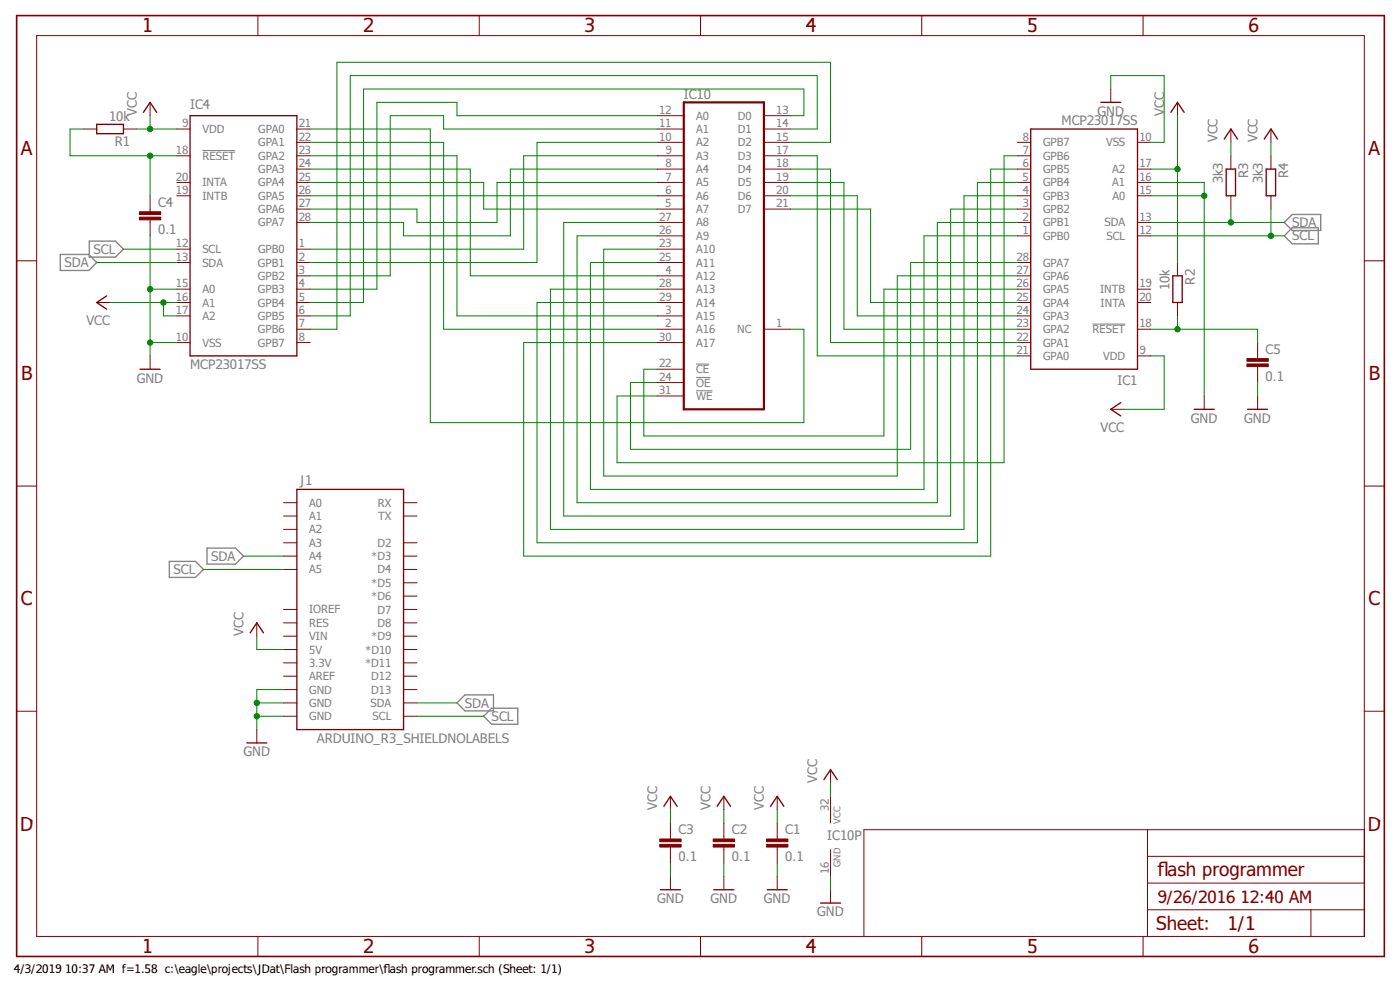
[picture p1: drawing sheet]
<svg xmlns="http://www.w3.org/2000/svg" width="420mm" height="297mm" viewBox="0 0 420 297" stroke-linecap="round" stroke-linejoin="round" font-family="sans-serif">
<path d="M60.7 45.2h9.9M327.9 97.2h9.8M208.9 113.2h4.3M208.9 117.2h4.9M208.9 109.2h3.9" fill="none" stroke="#808080" stroke-width=".3"/>
<path d="M18.1 76.3h8.5l2.4 2.5-2.4 2.4h-8.5zM26.8 72.3h7.8l2.4 2.5-2.4 2.4h-7.8zM385.4 66.7l2.4-2.4h8.6v4.9h-8.6zM387.8 68.3h7.8v4.9h-7.8l-2.4-2.4zM50.8 168.4h7.9l2.4 2.5-2.4 2.3h-7.9zM62.1 164.4h8.6l2.4 2.5-2.4 2.3h-8.6zM137.1 210.9l2.5-2.4h8.5v4.8h-8.5zM147.6 212.5h7.8v4.8h-7.8l-2.4-2.4z" fill="none" stroke="#808080" stroke-width=".4"/>
<g fill="none" stroke="#800000" stroke-width=".4">
<path d="M29 37.3h8v2.8h-8zM43 33.7l2-3 2 3M57 34.7h32.1v72.1h-32.1zM309.3 38.7h32.1v72.1h-32.1zM330.4 30.7h6M351.4 33.7l2-3 2 3M367.4 41.7l2-3 2 3M368 50.7h2.8v8h-2.8zM379.4 41.7l2-3 2 3M380 50.7h2.8v8h-2.8zM32 88.8l-3 2 3 2M352 82.8h2.8v8h-2.8z"/>
<path d="M42 110.8h6M336.4 120.8l-3 2 3 2M358.4 122.8h6M374.4 122.8h6M89.1 146.8h32v72.1h-32zM75.1 189.9l2-3 2 3M74.1 222.9h6M247.3 233.9l2-3 2 3M199.2 241.9l2-3 2 3M215.2 241.9l2-3 2 3M231.2 241.9l2.1-3 1.9 3M198.2 267h6"/>
<path d="M214.2 267h6M230.3 267h6M246.3 271h6"/>
</g>
<g fill="none" stroke="#800000" stroke-width=".3">
<path d="M11 10.7h398.4v270.3h-398.4zM77.4 4.7v6M143.8 4.7v6M210.2 4.7v6M276.6 4.7v6M343 4.7v6M25 38.7h4M37 38.7h4M45 30.7v4M53 38.7h4M89.1 38.7h4M197.2 34.7h8"/>
<path d="M197.2 38.7h8M229.3 34.7h8M229.3 38.7h8M333.4 26.7v4M353.4 30.7v4M369.4 38.7v4M381.4 38.7v4M45 58.7v4.8M53 46.7h4M53 54.7h4M53 58.7h4M89.1 42.7h4"/>
<path d="M89.1 46.7h4M89.1 50.7h4M89.1 54.7h4M89.1 58.7h4M197.2 42.7h8M197.2 46.7h8M197.2 50.7h8M197.2 54.7h8M197.2 58.7h8M229.3 42.7h8M229.3 46.7h8M229.3 50.7h8"/>
<path d="M229.3 54.7h8M229.3 58.7h8M305.3 42.7h4M305.3 46.7h4M305.3 50.7h4M305.3 54.7h4M305.3 58.7h4M341.4 42.7h4M341.4 50.7h4M341.4 54.7h4M341.4 58.7h4M369.4 46.7v4"/>
<path d="M369.4 58.7v4M381.4 46.7v4M381.4 58.7v4M5 78.3h6M45 66v4.8M53 74.8h4M53 78.8h4M89.1 62.7h4M89.1 66.7h4M89.1 74.8h4M89.1 78.8h4M197.2 62.7h8"/>
<path d="M197.2 66.7h8M197.2 70.8h8M197.2 74.8h8M197.2 78.8h8M229.3 62.7h8M305.3 62.7h4M305.3 66.7h4M305.3 70.8h4M305.3 78.8h4M341.4 66.7h4M341.4 70.8h4M353.4 78.8v4"/>
<path d="M409.4 78.3h6.1M29 90.8h4M53 86.8h4M53 90.8h4M53 94.8h4M89.1 82.8h4M89.1 86.8h4M89.1 90.8h4M89.1 94.8h4M89.1 98.8h4M197.2 82.8h8M197.2 86.8h8"/>
<path d="M197.2 90.8h8M197.2 94.8h8M197.2 98.8h8M229.3 98.8h8M305.3 82.8h4M305.3 86.8h4M305.3 90.8h4M305.3 94.8h4M305.3 98.8h4M341.4 86.8h4M341.4 90.8h4M341.4 98.8h4"/>
<path d="M353.4 90.8v4M45 106.8v4M53 102.8h4M89.1 102.8h4M197.2 114.8h8M197.2 118.8h8M197.2 110.8h8M197.2 102.8h8M305.3 102.8h4M305.3 106.8h4M341.4 106.8h4M361.4 118.8v4"/>
<path d="M377.4 102.8v4.8M377.4 110v4.8M377.4 118.8v4M333.4 122.8h4M5 145.8h6M85.1 150.8h4M85.1 154.8h4M85.1 158.8h4M121.1 150.8h4M121.1 154.8h4M409.4 145.8h6.1M85.1 162.9h4"/>
<path d="M85.1 166.9h4M85.1 170.9h4M121.1 162.9h4M121.1 166.9h4M121.1 170.9h4M121.1 174.9h4M121.1 178.9h4M77.1 186.9v4M85.1 182.9h4M85.1 186.9h4M85.1 190.9h4M85.1 194.9h4"/>
<path d="M85.1 198.9h4M121.1 182.9h4M121.1 186.9h4M121.1 190.9h4M121.1 194.9h4M121.1 198.9h4M5 213.4h6M77.1 218.9v4M85.1 202.9h4M85.1 206.9h4M85.1 210.9h4M85.1 214.9h4"/>
<path d="M121.1 202.9h4M121.1 206.9h4M121.1 210.9h4M121.1 214.9h4M409.4 213.4h6.1M201.2 238.9v4M217.2 238.9v4M233.3 238.9v4M249.3 230.9v4M249.3 238.9v8M201.2 246.9v4.8M201.2 254.1v4.9"/>
<path d="M217.2 246.9v4.8M217.2 254.1v4.9M233.3 246.9v4.8M233.3 254.1v4.9M249.3 255v8M344.4 248.9v32.1M344.4 256.9h65M409.4 248.9h-150.1v32.1M201.2 263v4M217.2 263v4M233.3 263v4M249.3 267v4"/>
<path d="M344.4 273h65M344.4 265h65M393.4 273v8M77.4 281v6M143.8 281v6M210.2 281v6M276.6 281v6M343 281v6"/>
</g>
<path d="M5 4.7h410.5v282.3h-410.5z" fill="none" stroke="#800000" stroke-width=".49"/>
<path d="M205.2 30.7h24.1v92.1h-24.1z" fill="none" stroke="#800000" stroke-width=".66"/>
<g fill="#800000" stroke="#800000" stroke-width=".3">
<path d="M41.8 65.2h6.4v.8h-6.4z"/>
<path d="M41.8 63.5h6.4v.8h-6.4z"/>
<path d="M374.2 109.2h6.4v.8h-6.4z"/>
<path d="M374.2 107.6h6.4v.8h-6.4z"/>
<path d="M230.1 253.3h6.4v.8h-6.4z"/>
<path d="M230.1 251.7h6.4v.8h-6.4z"/>
<path d="M214 253.3h6.4v.8h-6.4z"/>
<path d="M214 251.7h6.4v.8h-6.4z"/>
<path d="M198 253.3h6.4v.8h-6.4z"/>
<path d="M198 251.7h6.4v.8h-6.4z"/>
</g>
<g fill="none" stroke="#008000" stroke-width=".3">
<path d="M25 38.7h-4v8h32M41 38.7h12M45 34.7v4M93.1 38.7h36v88.1h112.2v-28h-4M197.2 38.7h-64.1v-4h-16v48.1h-24M197.2 34.7h-60.1v-4h-24v56.1h-20M237.3 38.7h8v-16h-140.2v72.1h-12M237.3 34.7h4v-8h-132.2v64.1h-16M333.4 26.7v-4h16v20h-4M353.4 34.7v44.1M45 46.7v12M93.1 50.7h48v32.1h56.1"/>
<path d="M93.1 46.7h44v48.1h60.1M93.1 54.7h52.1v8h52M93.1 58.7h104.1M93.1 42.7h40v56.1h64.1M197.2 50.7h-44v20.1h-32.1v-4.1h-28M197.2 54.7h-48v12h-24.1v-4h-32M197.2 42.7h-36v36.1h-68.1M197.2 46.7h-40v28.1h-64.1M237.3 42.7h12v-24h-148.2v80.1h-8M237.3 50.7h12v52.1h56M237.3 46.7h8v60.1h60M237.3 58.7h20v36.1h48"/>
<path d="M237.3 54.7h16v44.1h52M305.3 50.7h-8v116.2h-140.1v-64.1h40M305.3 54.7h-12v108.2h-132.1v-72.1h36M305.3 58.7h-16v100.1h-124.1v-72h32M305.3 46.7h-4v92.1h-116.1v-20h12M345.4 50.7h8M345.4 54.7h16v64.1M345.4 58.7h16M369.4 42.7v4M381.4 42.7v4M29 78.8h24M37 74.8h16"/>
<path d="M45 70.8v36M197.2 74.8h-16v68h88.1v-60h36M237.3 62.7h24v28.1h44M305.3 62.7h-20v92.1h-116.1v-88.1h28M305.3 70.8h-28v76h-100.1v-68h20M305.3 78.8h-32v56h-84.1v-20h8M305.3 66.7h-24v84.1h-108.1v-80h24M345.4 66.7h40M345.4 70.8h40M369.4 62.7v4M381.4 62.7v8.1M33 90.8h20"/>
<path d="M45 86.8h8M49 90.8v4h4M305.3 86.8h-40v44h-72.1v-20h4M345.4 98.8h32v4M353.4 94.8v4M45 102.8h8M345.4 106.8h4v16h-12M377.4 114.8v4M61.1 170.9h24M73.1 166.9h12M77.1 190.9v4h8M77.1 214.9h8"/>
<path d="M77.1 210.9h8M85.1 206.9h-8v12M125.1 214.9h20.1M125.1 210.9h12M249.3 234.9v4M201.2 242.9v4M201.2 259v4M217.2 242.9v4M217.2 259v4M233.3 242.9v4M233.3 259v4M249.3 263v4"/>
</g>
<g fill="#008000" stroke="#008000" stroke-width=".3">
<circle cx="45" cy="38.7" r=".8"/>
<circle cx="353.4" cy="50.7" r=".8"/>
<circle cx="49" cy="90.8" r=".8"/>
<circle cx="45" cy="102.8" r=".8"/>
<circle cx="45" cy="86.8" r=".8"/>
<circle cx="361.4" cy="58.7" r=".8"/>
<circle cx="77.1" cy="214.9" r=".8"/>
<circle cx="77.1" cy="210.9" r=".8"/>
<circle cx="353.4" cy="98.8" r=".8"/>
<circle cx="45" cy="46.7" r=".8"/>
<circle cx="381.4" cy="70.8" r=".8"/>
<circle cx="369.4" cy="66.7" r=".8"/>
</g>
<g font-size="5.8" fill="#800000">
<text x="42.6" y="9.7">1</text>
<text x="109" y="9.7">2</text>
<text x="175.5" y="9.7">3</text>
<text x="241.9" y="9.7">4</text>
<text x="308.3" y="9.7">5</text>
<text x="374.7" y="9.7">6</text>
<text x="6.3" y="46.5">A</text>
<text x="410.7" y="46.5">A</text>
<text x="6.3" y="114.1">B</text>
<text x="410.8" y="114.1">B</text>
<text x="6.3" y="181.7">C</text>
<text x="410.7" y="181.7">C</text>
<text x="6" y="249.2">D</text>
<text x="410.5" y="249.2">D</text>
<text x="42.6" y="286">1</text>
<text x="109" y="286">2</text>
<text x="175.5" y="286">3</text>
<text x="241.9" y="286">4</text>
<text x="308.3" y="286">5</text>
<text x="374.7" y="286">6</text>
</g>
<g font-size="5.7" fill="#800000">
<text x="347.4" y="263">fash programmer</text>
<text x="347.4" y="263">l</text>
<text x="347" y="279.2">Sheet:</text>
<text x="368.4" y="279">1/1</text>
</g>
<g font-size="5.1" fill="#800000">
<text x="347.4" y="271">9/26/2016</text>
<text x="372.3" y="271">12:40 AM</text>
</g>
<g font-size="4" fill="#808080">
<text x="205.2" y="29.7">IC10</text>
<text x="41" y="34.7" transform="rotate(-90 41 34.7)">VCC</text>
<text x="57.1" y="32.7">IC4</text>
<text x="329.4" y="34.7">GND</text>
<text x="349.4" y="34.7" transform="rotate(-90 349.4 34.7)">VCC</text>
<text x="32.7" y="36.3">10k</text>
<text x="318.6" y="37.5">MCP23017SS</text>
<text x="34.4" y="43.9">R1</text>
<text x="365.4" y="42.7" transform="rotate(-90 365.4 42.7)">VCC</text>
<text x="377.4" y="42.7" transform="rotate(-90 377.4 42.7)">VCC</text>
<text x="374.6" y="53.3" transform="rotate(-90 374.6 53.3)">R3</text>
<text x="386.6" y="53.4" transform="rotate(-90 386.6 53.4)">R4</text>
<text x="367" y="55" transform="rotate(-90 367 55)">3k3</text>
<text x="379" y="55" transform="rotate(-90 379 55)">3k3</text>
<text x="47.4" y="62.1">C4</text>
<text x="47.4" y="70.2">0.1</text>
<text x="387.8" y="68.1">SDA</text>
<text x="28.1" y="76.1">SCL</text>
<text x="387.8" y="72.2">SCL</text>
<text x="19.4" y="80.2">SDA</text>
<text x="351" y="87.1" transform="rotate(-90 351 87.1)">10k</text>
<text x="358.5" y="85.4" transform="rotate(-90 358.5 85.4)">R2</text>
<text x="25.9" y="97.6">VCC</text>
<text x="379.8" y="106.2">C5</text>
<text x="57.1" y="110.8">MCP23017SS</text>
<text x="41" y="114.8">GND</text>
<text x="335.4" y="115.6">IC1</text>
<text x="379.8" y="114.2">0.1</text>
<text x="330.3" y="129.6">VCC</text>
<text x="357.4" y="126.8">GND</text>
<text x="373.4" y="126.8">GND</text>
<text x="89.9" y="145.6">J1</text>
<text x="52.1" y="172.2">SCL</text>
<text x="63.4" y="168.2">SDA</text>
<text x="73.1" y="190.9" transform="rotate(-90 73.1 190.9)">VCC</text>
<text x="139.5" y="212.3">SDA</text>
<text x="147.6" y="216.3">SCL</text>
<text x="73.1" y="226.9">GND</text>
<text x="95.1" y="222.9">ARDUINO_R3_SHIELDNOLABELS</text>
<text x="245.3" y="234.9" transform="rotate(-90 245.3 234.9)">VCC</text>
<text x="197.2" y="242.9" transform="rotate(-90 197.2 242.9)">VCC</text>
<text x="213.2" y="242.9" transform="rotate(-90 213.2 242.9)">VCC</text>
<text x="229.2" y="242.9" transform="rotate(-90 229.2 242.9)">VCC</text>
<text x="203.6" y="250.3">C3</text>
<text x="219.6" y="250.3">C2</text>
<text x="235.7" y="250.3">C1</text>
<text x="248.3" y="251.9">IC10P</text>
<text x="203.6" y="258.3">0.1</text>
<text x="219.6" y="258.3">0.1</text>
<text x="235.7" y="258.3">0.1</text>
<text x="197.2" y="271">GND</text>
<text x="213.2" y="271">GND</text>
<text x="229.2" y="271">GND</text>
<text x="245.3" y="275">GND</text>
</g>
<g font-size="3.5">
<text x="4.2" y="291.8">4/3/2019</text>
<text x="19.6" y="291.8">10:37 AM f=1.58 c:\eagle\projects\JDat\Flash programmer\fash programmer.sch (Sheet: 1/1)</text>
<text x="115.1" y="291.8">l</text>
</g>
<g font-size="3.4" fill="#808080">
<text x="197.8" y="34.2">12</text>
<text x="208.9" y="35.9">A0</text>
<text x="221.4" y="35.9">D0</text>
<text x="232.9" y="34.2">13</text>
<text x="54.7" y="38.2">9</text>
<text x="60.7" y="39.9">VDD</text>
<text x="77.5" y="39.9">GPA0</text>
<text x="89.7" y="38.2">21</text>
<text x="197.8" y="38.2">11</text>
<text x="208.9" y="39.9">A1</text>
<text x="221.4" y="39.9">D1</text>
<text x="232.9" y="38.2">14</text>
<text x="52.8" y="46.2">18</text>
<text x="60.7" y="47.9">RESET</text>
<text x="77.5" y="43.9">GPA1</text>
<text x="77.5" y="47.9">GPA2</text>
<text x="89.7" y="42.2">22</text>
<text x="89.7" y="46.2">23</text>
<text x="197.9" y="42.2">10</text>
<text x="199.7" y="46.2">9</text>
<text x="208.9" y="43.9">A2</text>
<text x="208.9" y="47.9">A3</text>
<text x="221.4" y="43.9">D2</text>
<text x="221.4" y="47.9">D3</text>
<text x="232.9" y="42.2">15</text>
<text x="232.9" y="46.2">17</text>
<text x="306.9" y="46.2">7</text>
<text x="306.9" y="42.2">8</text>
<text x="313" y="47.9">GPB6</text>
<text x="313" y="43.9">GPB7</text>
<text x="331.9" y="43.9">VSS</text>
<text x="341.9" y="42.2">10</text>
<text x="77.5" y="51.9">GPA3</text>
<text x="89.7" y="50.2">24</text>
<text x="199.7" y="50.2">8</text>
<text x="208.9" y="51.9">A4</text>
<text x="221.4" y="51.9">D4</text>
<text x="232.9" y="50.2">18</text>
<text x="306.9" y="50.2">6</text>
<text x="313" y="51.9">GPB5</text>
<text x="333.8" y="51.9">A2</text>
<text x="341.9" y="50.2">17</text>
<text x="52.8" y="58.2">19</text>
<text x="52.8" y="54.2">20</text>
<text x="60.7" y="55.9">INTA</text>
<text x="60.7" y="59.9">INTB</text>
<text x="77.5" y="60">GPA5</text>
<text x="77.5" y="55.9">GPA4</text>
<text x="89.7" y="54.2">25</text>
<text x="89.7" y="58.2">26</text>
<text x="199.7" y="54.2">7</text>
<text x="199.7" y="58.2">6</text>
<text x="208.9" y="55.9">A5</text>
<text x="208.9" y="59.9">A6</text>
<text x="221.4" y="55.9">D5</text>
<text x="221.4" y="60">D6</text>
<text x="232.9" y="54.2">19</text>
<text x="232.9" y="58.2">20</text>
<text x="306.9" y="54.2">5</text>
<text x="306.9" y="58.2">4</text>
<text x="313" y="59.9">GPB3</text>
<text x="313" y="55.9">GPB4</text>
<text x="333.8" y="55.9">A1</text>
<text x="333.8" y="60">A0</text>
<text x="341.9" y="58.2">15</text>
<text x="341.9" y="54.2">16</text>
<text x="77.5" y="64">GPA6</text>
<text x="89.7" y="62.2">27</text>
<text x="199.7" y="62.2">5</text>
<text x="208.9" y="63.9">A7</text>
<text x="221.4" y="64">D7</text>
<text x="232.9" y="62.2">21</text>
<text x="306.9" y="62.2">3</text>
<text x="313" y="63.9">GPB2</text>
<text x="77.5" y="68">GPA7</text>
<text x="89.7" y="66.2">28</text>
<text x="197.8" y="66.2">27</text>
<text x="197.8" y="70.2">26</text>
<text x="208.9" y="67.9">A8</text>
<text x="208.9" y="72">A9</text>
<text x="306.9" y="70.2">1</text>
<text x="306.9" y="66.2">2</text>
<text x="313" y="72">GPB0</text>
<text x="313" y="67.9">GPB1</text>
<text x="331.5" y="68">SDA</text>
<text x="332.1" y="72">SCL</text>
<text x="341.9" y="70.2">12</text>
<text x="341.9" y="66.2">13</text>
<text x="52.8" y="74.2">12</text>
<text x="60.7" y="76">SCL</text>
<text x="77.4" y="76">GPB0</text>
<text x="89.7" y="74.2">1</text>
<text x="197.8" y="74.2">23</text>
<text x="208.9" y="76">A10</text>
<text x="52.8" y="78.2">13</text>
<text x="60.7" y="80">SDA</text>
<text x="77.4" y="80">GPB1</text>
<text x="77.4" y="84">GPB2</text>
<text x="89.7" y="78.2">2</text>
<text x="89.7" y="82.2">3</text>
<text x="197.8" y="78.2">25</text>
<text x="199.7" y="82.2">4</text>
<text x="208.9" y="80">A11</text>
<text x="208.9" y="84">A12</text>
<text x="305.1" y="82.2">27</text>
<text x="305.1" y="78.2">28</text>
<text x="313" y="84">GPA6</text>
<text x="313" y="80">GPA7</text>
<text x="52.8" y="86.2">15</text>
<text x="60.7" y="88">A0</text>
<text x="77.4" y="88">GPB3</text>
<text x="89.7" y="86.2">4</text>
<text x="197.8" y="86.2">28</text>
<text x="208.9" y="88">A13</text>
<text x="305.1" y="86.2">26</text>
<text x="313" y="88">GPA5</text>
<text x="330.2" y="88">INTB</text>
<text x="341.9" y="86.2">19</text>
<text x="52.8" y="90.2">16</text>
<text x="52.8" y="94.2">17</text>
<text x="60.7" y="92">A1</text>
<text x="60.7" y="96">A2</text>
<text x="77.4" y="96">GPB5</text>
<text x="77.4" y="92">GPB4</text>
<text x="89.7" y="90.2">5</text>
<text x="89.7" y="94.2">6</text>
<text x="197.8" y="90.2">29</text>
<text x="199.7" y="94.2">3</text>
<text x="208.9" y="92">A14</text>
<text x="208.9" y="96">A15</text>
<text x="305.1" y="90.2">25</text>
<text x="305.1" y="94.2">24</text>
<text x="313" y="96">GPA3</text>
<text x="313" y="92">GPA4</text>
<text x="330.3" y="92">INTA</text>
<text x="341.9" y="90.2">20</text>
<text x="77.4" y="100">GPB6</text>
<text x="89.7" y="98.2">7</text>
<text x="199.7" y="98.2">2</text>
<text x="208.9" y="100">A16</text>
<text x="221.3" y="100">NC</text>
<text x="232.9" y="98.2">1</text>
<text x="305.1" y="98.2">23</text>
<text x="313" y="100">GPA2</text>
<text x="327.9" y="100">RESET</text>
<text x="341.9" y="98.2">18</text>
<text x="52.8" y="102.2">10</text>
<text x="60.7" y="104">VSS</text>
<text x="77.4" y="104">GPB7</text>
<text x="89.7" y="102.2">8</text>
<text x="197.9" y="102.2">30</text>
<text x="208.9" y="104">A17</text>
<text x="305.1" y="106.2">21</text>
<text x="305.1" y="102.2">22</text>
<text x="313" y="108">GPA0</text>
<text x="313" y="104">GPA1</text>
<text x="341.9" y="106.2">9</text>
<text x="197.8" y="110.2">22</text>
<text x="208.9" y="112">CE</text>
<text x="331" y="108">VDD</text>
<text x="197.8" y="114.2">24</text>
<text x="197.8" y="118.2">31</text>
<text x="208.9" y="116">OE</text>
<text x="208.9" y="120">WE</text>
<text x="92.8" y="152">A0</text>
<text x="113.4" y="152">RX</text>
<text x="92.8" y="156">A1</text>
<text x="92.8" y="160">A2</text>
<text x="113.5" y="156.1">TX</text>
<text x="92.8" y="164">A3</text>
<text x="113.3" y="164.1">D2</text>
<text x="92.8" y="168.1">A4</text>
<text x="92.8" y="172.1">A5</text>
<text x="111.4" y="168.1">*D3</text>
<text x="113.3" y="172.1">D4</text>
<text x="111.4" y="176.1">*D5</text>
<text x="92.8" y="184.1">IOREF</text>
<text x="111.4" y="180.1">*D6</text>
<text x="113.3" y="184.1">D7</text>
<text x="92.8" y="188.1">RES</text>
<text x="113.3" y="188.1">D8</text>
<text x="92.8" y="192.1">VIN</text>
<text x="92.8" y="196.1">5V</text>
<text x="109.6" y="196.1">*D10</text>
<text x="111.4" y="192.1">*D9</text>
<text x="92.8" y="200.1">3.3V</text>
<text x="109.5" y="200.1">*D11</text>
<text x="92.8" y="204.1">AREF</text>
<text x="92.8" y="208.1">GND</text>
<text x="111.4" y="204.1">D12</text>
<text x="111.4" y="208.1">D13</text>
<text x="92.8" y="212.1">GND</text>
<text x="111.2" y="212.1">SDA</text>
<text x="92.8" y="216.1">GND</text>
<text x="111.8" y="216.1">SCL</text>
<text x="248.7" y="243.3" transform="rotate(-90 248.7 243.3)">32</text>
<text x="248.7" y="262.3" transform="rotate(-90 248.7 262.3)">16</text>
</g>
<g font-size="2.8" fill="#808080">
<text x="252.3" y="247.1" transform="rotate(-90 252.3 247.1)">VCC</text>
<text x="252.3" y="260.1" transform="rotate(-90 252.3 260.1)">GND</text>
</g>
</svg>
